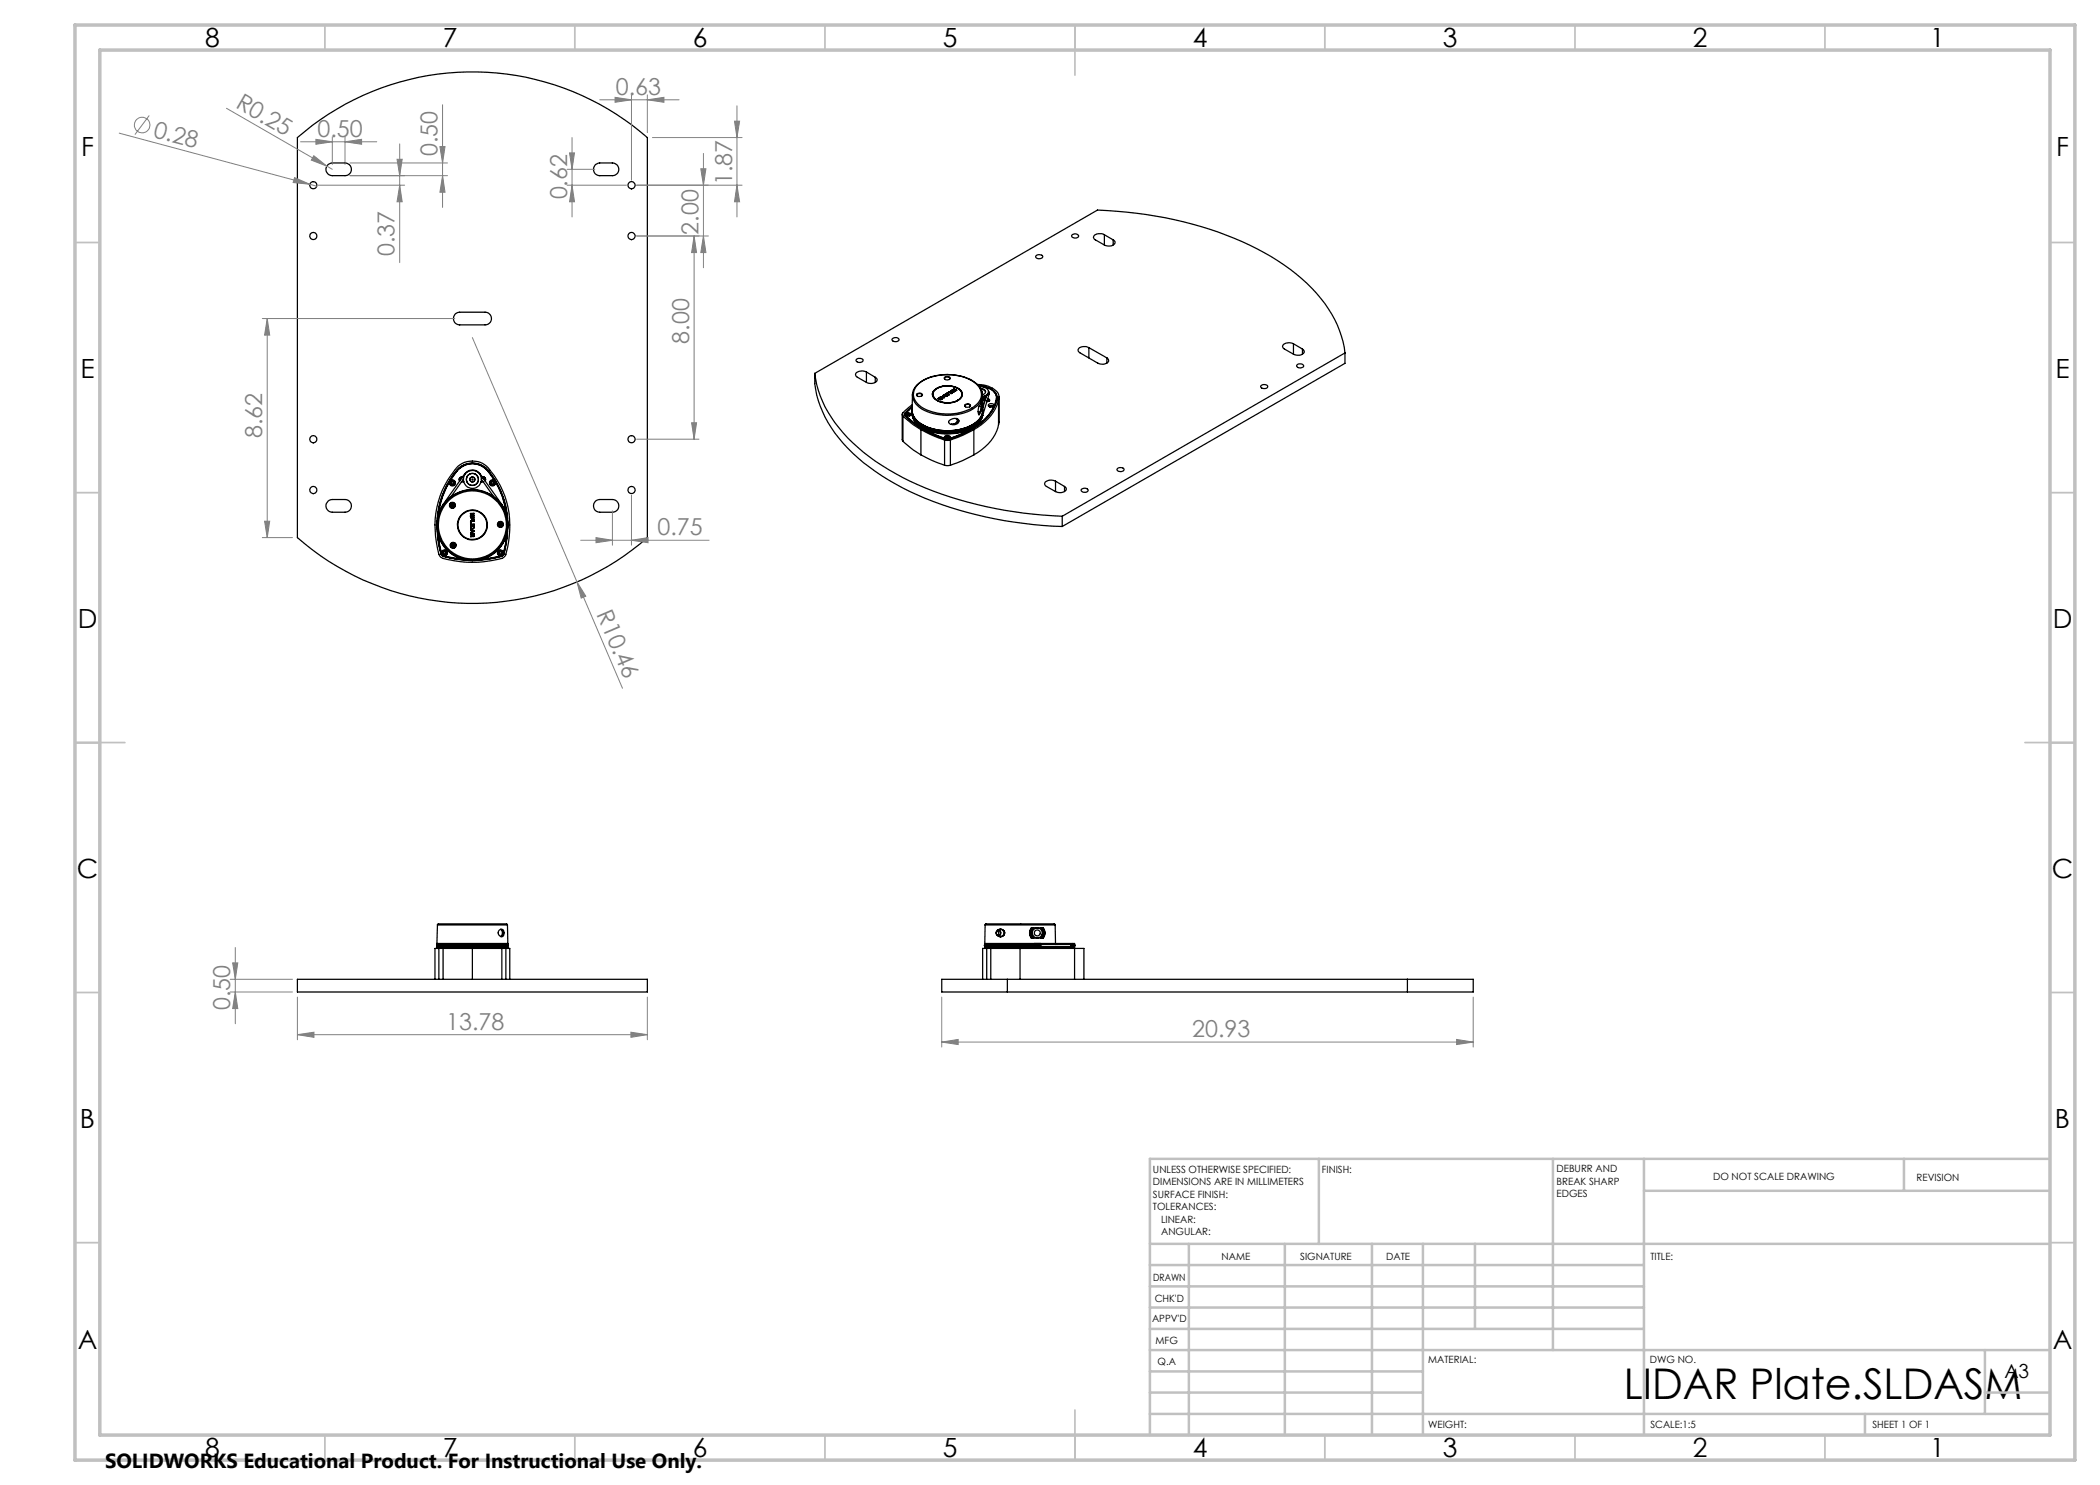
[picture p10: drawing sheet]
<svg xmlns="http://www.w3.org/2000/svg" width="420mm" height="297mm" viewBox="0 0 420 297" stroke-linecap="round" stroke-linejoin="round" font-family="sans-serif">
<g fill="none" stroke="#000" stroke-width=".25">
<path d="M59.5 27.5a53.2 53.2 0 0 1 70 0v80a53.1 53.1 0 0 1-70 0zM65.6 32.9l.9-.3h2.5a1.27 1.27 0 0 1 1.3 1.3 1.27 1.27 0 0 1-1.3 1.2h-2.5a1.27 1.27 0 0 1-1.2-.8 1.27 1.27 0 0 1 .3-1.4zM119.1 32.9l.8-.3h2.6a1.27 1.27 0 0 1 1.3 1.3 1.27 1.27 0 0 1-1.3 1.2h-2.6a1.28 1.28 0 0 1-1.1-.8 1.28 1.28 0 0 1 .3-1.4zM207.2 51.2a.94 .94 0 0 1 1.4 .1 .81 .81 0 0 1-1.5 0zM214.3 47.1a.81 .81 0 0 1 1.4 .2 .75 .75 0 0 1-.7 .3 .75 .75 0 0 1-.7-.5zM220.9 47a1.43 1.43 0 0 0-2.2 .5l.2 .3 2 1.2M220.9 47l1.7 1M220.9 47v2M222.6 48a.63 .63 0 0 1 .4 .7 .63 .63 0 0 1-.7 .5h-.9l-.5-.2M222.6 48v1M91.1 62.8l.8-.4h5.1a1.27 1.27 0 0 1 1.3 1.3 1.27 1.27 0 0 1-1.3 1.3h-5.1a1.28 1.28 0 0 1-1.1-.8 1.28 1.28 0 0 1 .3-1.4zM162.9 74.7a22.2 22.2 0 0 0 6.6 12.9 51.3 51.3 0 0 0 22.3 12.3 83.9 83.9 0 0 0 20.6 3.4"/>
<path d="M162.9 74.7a19.5 19.5 0 0 0 4.9 12.9 44 44 0 0 0 18.9 12.7 81.7 81.7 0 0 0 25.7 5M171.3 71.9a.83 .83 0 0 1 1.3 .2 .78 .78 0 0 1-.7 .4 .78 .78 0 0 1-.7-.5zM173.3 74.4a1.79 1.79 0 0 0-2.2 .4l.2 .5 2 1.2M173.3 74.4l1.7 1.1M173.3 74.4v2.1M175 75.5a.61 .61 0 0 1 .4 .7 .61 .61 0 0 1-.7 .4l-.6 .1-.8-.2M175 75.5v1M178.5 67.7a.72 .72 0 0 1 .8-.2 .72 .72 0 0 1 .5 .6 .83 .83 0 0 1-1.4-.3zM182.5 79l-.1 3a3.9 3.9 0 0 0 2.8 3.3 10.7 10.7 0 0 0 10.1-.9l.7-.7 .5-1.2v-3.5M182.5 79a3.9 3.9 0 0 0 3 3.3 10.4 10.4 0 0 0 9.9-1.1l.9-1.1 .2-1.1M182.5 78.6v.4M183.3 78.8a.75 .75 0 0 1 1.2 .2 .7 .7 0 0 1-1.2-.1z"/>
<path d="M183.4 77a8.7 8.7 0 0 1 6.9-2 7.4 7.4 0 0 1 5.7 2.6 2.7 2.7 0 0 1-1.2 3.7 10.4 10.4 0 0 1-10.6 0 2.7 2.7 0 0 1-1-3.9zM183.5 79.2h-.1a.5 .5 0 0 1 .4-.6 .5 .5 0 0 1 .6 .3l-.1 .3M186.5 78.9a2.17 2.17 0 0 1 2.2-1.7 3.8 3.8 0 0 1 3.6 1.2l.2 .5M186.6 78.9a2.37 2.37 0 0 0 2.5 1.7 3 3 0 0 0 3.3-1.5v-.2M186.6 78.9h.1M186.9 78.1a4 4 0 0 1 5.3 .2 1.36 1.36 0 0 1-1 1.9 4 4 0 0 1-4.4-.8 1 1 0 0 1 .1-1.3zM186.9 78a4.3 4.3 0 0 1 5.3 .1 1.36 1.36 0 0 1-.9 2.2 4.3 4.3 0 0 1-4.6-.8l-.2-.8zM187.7 79.7h-.1h.5M187.7 79.7h.4M187.7 79.7h-.1M187.9 79.8h.1M188 79.5l.1 .1"/>
<path d="M188 79.8l.1 .1M188 79.4l.5 .3-.3 .2-.3-.1M188 79.5h.1M188 79.4v.1M188 79.5l.5 .3M188.1 79.9h.1M188.1 79.7h.1M188.1 79.6v.1M188.2 79.9h.1M188.2 79.3l.1 .1M188.2 79.4h-.1M188.2 79.4h.1"/>
<path d="M188.2 79.3v.1M188.3 79.7h-.1l-.2 .1M188.3 79.4h.1M188.3 79.7l-.1 .2M188.5 79.4l.3 .1M188.5 79.4l.2-.1 .1 .2M188.6 79.2l-.3 .2M188.6 79.3l-.3 .1M188.6 79.2v.1M188.6 79.1v.1M188.6 79.1l.3 .4-.8-.1 .1-.1M188.6 79.1h.1"/>
<path d="M188.8 79.1l.3 .2 .5-.2M188.8 79.5h.1M188.9 75.5a.75 .75 0 0 1 1.1 .2 .62 .62 0 0 1-.6 .3 .62 .62 0 0 1-.5-.5zM188.9 78.9l-.1 .2M188.9 79.1l.1 .1M188.9 79.1h.1M189 79.2h.3M189 79.2h.1M189.1 75.9l-.1-.1a.5 .5 0 0 1 .4-.5 .5 .5 0 0 1 .5 .3l-.1 .3M189.1 78.8l-.2 .1M189.1 78.8l.5 .3M189.3 79.2h.1"/>
<path d="M189.4 78.7h-.1M189.4 78.7h-.1l.6 .2M189.4 78.7l.5 .2M189.4 78.7l.4 .2M189.4 78.7h.1M189.4 79.1l-.3-.2-.2 .2 .1 .1M189.4 79.1l-.1 .1M189.4 78.6l.4-.2 .5 .3h-.1l-.4-.2zM189.4 79.1h.1M189.8 78.4l-.3 .2M189.8 78.4l.5 .3M189.8 78.4h.1"/>
<path d="M190.2 78.4l.1 .2 .5-.2M190.2 78.4l-.1 .1M190.2 78.4h.1M190.3 78.5h.1M190.3 78.1h.1M190.3 78.1l.5 .3M190.3 78.1l.1 .1M190.3 78.1v.1M190.4 78.5h.1M190.4 78.2l-.2 .2M190.5 78h-.1h.3M190.5 78h.4"/>
<path d="M190.5 78h-.1M190.5 78h.1M190.6 78.4l-.3 .1M190.6 78.4l-.2 .1M190.6 78.4h.1M190.7 78.1l-.1 .1M190.7 78.1h.1M190.7 78v.1M190.8 78.2h.1M190.8 78.1l.1 .1M190.9 77.8l.4 .3-.3 .2-.3-.2M190.9 77.8h-.2l.2 .1"/>
<path d="M190.9 77.8l-.1 .1M190.9 77.8l.4 .3M190.9 77.8h.1M190.9 78h.1M190.9 78.2h.1M190.9 77.9v.1M191.2 78.1l-.2-.1-.2 .1M191.2 78.1l-.2 .1M191.2 78.1h.1M192.4 78.9h.1M195.5 76.9a5 5 0 0 1 4.1 1.8l.2 .6-.1 .6M195.7 77.1l1.4 .3 1.1 .4"/>
<path d="M195.8 77.2a3.5 3.5 0 0 1 3.5 2v.5M195.9 77.3a1.82 1.82 0 0 1 1.8 .9M196.1 77.6a.75 .75 0 0 1 .8 .3 .75 .75 0 0 1 .1 .8l-.5 .2M196.2 77.8l.6 .2 .3 .4M196.4 78.2v.2M196.5 78.7a4.5 4.5 0 0 0-3.7-3.3 10.5 10.5 0 0 0-9.1 1.3 2.82 2.82 0 0 0-1.2 2.3M196.5 78.8v.2M196.5 78.7v.3M196.5 79.8v.1a3.1 3.1 0 0 1-.7 3.1 2.13 2.13 0 0 1 .5-2.4zM196.8 79.4l-.3 .1M197 79.8l-.1 .1M197 79.8l-.3 .1 .3 .2"/>
<path d="M197.1 79.8l-.6 .2M197.1 79.7l-.6 .2M197.2 79.5l-.7 .3M197.3 79.1l-.7 2.5M197.5 79.9l.3 .1M197.6 79.7l.2 .2M197.7 78.7l.1 .1M197.7 78.2l.1 .3M197.7 78.2l-.2 .6-1 .5M197.7 78.4a1.33 1.33 0 0 1-1.2 1M197.7 78.4l-.3 .6-.9 .4M197.7 78.3v.1"/>
<path d="M197.8 78.8v-.2v.2M197.8 79.9l.1 .2-.5 .2M197.8 78.8l-1.3 4.3M197.8 79.9v.1M198.2 77.8a2.13 2.13 0 0 1 .8 3.3 12.4 12.4 0 0 1-6.7 5.8l-2.5 .9M198.2 77.8v.1M198.7 78.3l.5 .5 .2 .7M199.3 79.7a9 9 0 0 1-4.9 6M199.3 79.7h.1a9 9 0 0 1-4.9 6.1M199.4 79.5v.5M199.4 79.5v.6M199.7 79.9a9.2 9.2 0 0 1-4.9 6"/>
<path d="M199.7 79.9v5M199.8 79.4l-.1 5.5M217.8 69.5a1.41 1.41 0 0 0-2.2 .6l.4 .5 3.6 2a1.67 1.67 0 0 0 2.1-.4v-.3l-.3-.3M217.8 69.5l3.6 2.1M217.8 69.5v2.1M221.4 71.6v1M252.1 77.2a.86 .86 0 0 1 1.4 .1 .78 .78 0 0 1-.7 .4 .78 .78 0 0 1-.7-.5zM258.7 68.8a1.49 1.49 0 0 0-2.2 .5l.2 .4 2 1.1M258.7 68.8l1.8 1M258.7 68.8v2M259.4 73a.74 .74 0 0 1 .8-.2 .74 .74 0 0 1 .5 .5 .83 .83 0 0 1-1.4-.2zM260.5 69.8l.3 .3a.77 .77 0 0 1-1 .9l-1.1-.2"/>
<path d="M260.5 69.8v1M269 70.6a23.5 23.5 0 0 0-8.7-14.9 57.6 57.6 0 0 0-25.5-11.8 89.8 89.8 0 0 0-15.3-1.9l-56.6 32.7M269 70.6l-56.6 32.7M269 70.6v2.1l-56.6 32.6M91.3 94.1a4.1 4.1 0 0 1 6.3 0M91.3 94.1a17.3 17.3 0 0 0-3.8 9.6M91.3 94.1v.1M91.4 94.1a17.1 17.1 0 0 0-3.9 9.2M91.4 94.1h.1M91.4 94.1v.1M91.4 94.1a4.1 4.1 0 0 1 6.2 0M91.4 94.1a17.3 17.3 0 0 0-3.8 9"/>
<path d="M91.4 94.2a4 4 0 0 1 6.1 0M91.4 94.2a17.2 17.2 0 0 0-3.7 8.8M91.6 93.3a4.4 4.4 0 0 1 6.4 .8 18.1 18.1 0 0 1 3 17.2l-.2 .2a20.5 20.5 0 0 1-12.6 0l-.2-.2a18.2 18.2 0 0 1 3.6-18zM91.8 93.7h.1M91.8 93.7a4 4 0 0 1 5.3 0M91.8 93.7l-.4 .4M92.3 95.7l-.2 .3M92.3 95.4l-.4 .3v.5M92.3 95.4h.1M92.3 95.4h.2M92.3 95.6l-.3 .2 .1 .2M92.3 96.3h.4"/>
<path d="M92.4 95.6l-.3 .1-.1 .4M92.7 95.8l-2.5 3.5M92.9 94.8a1.93 1.93 0 0 1 3.1 0M92.9 94.8l.1 .1M92.9 94.8l-4.2 6.1M96 94.8v.1M96 94.8l4.3 6.1M96.2 96.3h.4M96.3 95.8l2.4 3.5M96.5 95.4h.2M96.6 95.6l.3 .2v.3M96.6 95.6l.3 .1v.3"/>
<path d="M96.7 95.7h.1l.1 .3M96.7 95.4l.4 .3-.1 .5M96.7 95.4h.1M97.1 93.7h.1M97.1 93.7l.5 .4M97.5 94.2a16.8 16.8 0 0 1 3.8 8.8M97.6 94.1l-.1 .1M97.6 94.1h.1M97.6 94.1a17.1 17.1 0 0 1 3.8 9.2M97.6 94.1a16.9 16.9 0 0 1 3.8 9M97.6 94.1a17.3 17.3 0 0 1 3.9 9.6M97.6 94.1v.1"/>
<path d="M180.4 82.9v5.1l.2 .3M180.6 83.2l2.1 1.8 1.5 .9M180.6 88.3l2.1 1.7 1.5 1M180.6 83.2v5.1M180.9 82.9h.1M180.9 82.9l.1 .2M180.9 82.9v.1M180.9 82.7l-.1 .2a18.2 18.2 0 0 0 8.3 4.9M180.9 82.7v.1M181 82.7l-.1 .2M181 82.7h.1M181 83.1h.1"/>
<path d="M181 83l.1 .1M181 82.7v.3M181 83v.1M181 83.1a19.7 19.7 0 0 0 7.8 4.6M181.1 83.1a20.2 20.2 0 0 0 8 4.6M181.1 82.7a.63 .63 0 0 1 1 .3l-.5 .2-.5-.1M181.1 83.1h-.1M181.1 82.7h-.1M181.1 83.1l.5-.2 .4 .2M181.3 83.2l.3-.2 .3 .2M181.9 81.9l-.8 .8M181.9 83.1l-.2-.1-.6 .1a.46 .46 0 0 1 .5-.4 .46 .46 0 0 1 .4 .4"/>
<path d="M182.4 82.9a4.4 4.4 0 0 0 3 3 10.6 10.6 0 0 0 10-1.1l.8-.9 .3-.8M182.4 81.9v.9M182.4 82.8a5.2 5.2 0 0 0 4.4 3.4 10.4 10.4 0 0 0 8.7-1.6l.6-.7 .4-.8M182.4 81.8v.6M182.4 81.3l-1.5 1.4M182.4 81l-1.8 1.5-.2 .3 .2 .4M182.4 82.1a3.7 3.7 0 0 0 2.7 3.2 10.8 10.8 0 0 0 10.1-.8l.9-1.1 .4-.7 .1-.6M182.4 82.2a3.6 3.6 0 0 0 2.2 2.9M182.4 81.5l-1.3 1.2M182.5 82.9a4.4 4.4 0 0 0 3.2 3l1.3 .4 2.4 .3M182.5 83.4a5.9 5.9 0 0 0 5.1 3.2 9.4 9.4 0 0 0 8.3-2.2l.5-1M184 84.7l.6 .4"/>
<path d="M184.2 85.9l2.2 1.2 2.5 .9M184.2 91l2.2 1.1 2.5 1M184.2 85.9v5.1M184.6 85.1a10.8 10.8 0 0 0 9 .3M188.9 88h1.2M188.9 93.1h1.2M188.9 88v5.1M189 87.7l.3-.2h.4l.2 .2M189.1 87.7l-.1-.1a.47 .47 0 0 1 .5-.4 .47 .47 0 0 1 .4 .4v.1M189.1 87.8h.7M189.1 87.7l-.2-.2a.61 .61 0 0 1 .6-.4 .61 .61 0 0 1 .6 .4l-.3 .2M189.1 87.7h.1"/>
<path d="M189.1 87.7v.1M189.2 87.7a.41 .41 0 0 1 .6 0M189.2 87.7h.6M189.2 87.7l.2-.1 .4 .1M189.2 87.7v.1M189.8 87.7h.1M189.8 87.7l.1 .1M189.9 84.1a1.17 1.17 0 0 1 1.9 .1 1.15 1.15 0 0 1-1 .8 1.15 1.15 0 0 1-1.1-.6zM190.1 88v5.1M191.2 83.7l.1 .1a.79 .79 0 0 1-.1 .9 .79 .79 0 0 1-.9 .1M191.2 83.7h.1a.48 .48 0 0 1 .3 .5 .48 .48 0 0 1-.3 .4l-.7 .3-.3-.1M193 81a.71 .71 0 0 1 1.1 .1 .67 .67 0 0 1-1.2 0z"/>
<path d="M193.1 81.4v-.1a.5 .5 0 0 1 .3-.5 .5 .5 0 0 1 .6 .3l-.1 .3M194.4 85.7l-2.9 1.4-1.7 .6M194.4 85.7l.1 .1M194.5 85.8l-2.2 1.1-2.3 .8M194.5 85.8h.1M194.8 84.9l-1.1 .5M194.8 85.9l-2.3 1.2-2.4 .9M194.8 91l-2.3 1.1-2.4 1M194.8 85.9v5.1M195.8 81.2l.5 .2M196.3 81.4l-.3 1M196.3 80.5v.9"/>
<path d="M196.3 80.7v.8M196.3 80.4v.9M196.3 81.3l-.2 .8-.4 .7M196.3 81.3l.2 .2M196.4 82.9l.1 .2M196.5 83a4.7 4.7 0 0 1-3.4 3.3 10.7 10.7 0 0 1-9.4-1.3l-.7-.7-.5-1M196.5 83.1h.1M196.6 82.2a4.4 4.4 0 0 1-3.5 3.5 11.3 11.3 0 0 1-8.5-.6M197.4 80.1l.3 .2M197.4 80l.4 .3M197.7 80.9a.75 .75 0 0 1 1.2 .2 .69 .69 0 0 1-1.2-.1zM197.8 81.2l.1 .1"/>
<path d="M197.8 81.3l.5-.2 .4 .2M197.8 80l.1 .1M197.9 81.3l.2-.1 .5 .1M198 81.4l.2-.1 .3 .1M198.8 81.2l-.2 .1M199.7 84.9a9.2 9.2 0 0 1-4.9 6.1M211.1 96.2a1.67 1.67 0 0 0-2.1 .4l.1 .6 2 1.1M211.1 96.2v2.1M211.1 96.2l1.8 1.1M212.9 97.3l.3 .3a.99 .99 0 0 1-1.3 .9l-.8-.2M212.9 97.3v1M216.3 97.9a.83 .83 0 0 1 1.3 .2 .74 .74 0 0 1-.7 .4 .74 .74 0 0 1-.6-.6z"/>
<path d="M223.6 93.7a.75 .75 0 0 1 1.2 .3 .86 .86 0 0 1-1.4-.1zM65.6 100.2l.9-.3h2.5a1.27 1.27 0 0 1 1.3 1.3 1.27 1.27 0 0 1-1.3 1.2h-2.5a1.27 1.27 0 0 1-1.2-.8 1.27 1.27 0 0 1 .3-1.4zM87.5 106.2a13.5 13.5 0 0 0 .9 4.9l2.4 .7 2.5 .2M87.5 106.5l.4 2.9 .3 1.4M87.6 106.7l.2 1.9 .4 2.1M87.6 106.9l.7 3.8M88.2 110.7l.1 .1M88.2 110.8h.1M88.3 110.8l.4 .4M88.3 110.7a.6 .6 0 0 1 .6-.7 .6 .6 0 0 1 .6 .6 .6 .6 0 0 1-.7 .6M88.3 110.7l.4 .5M88.3 110.7h.1"/>
<path d="M88.3 110.7h-.1M88.3 110.7v.1M88.7 100.9a7.2 7.2 0 0 0 5.8 11.2 7.2 7.2 0 0 0 5.8-11.2M88.7 100.9h.1M88.7 111.2l2.5 .6 1.7 .2M88.7 111.2h.1M88.8 111.2l4 .7M88.8 111.2h.1M88.8 111.2l3.8 .7M90.5 100.9l-.2 .1 .2-.1M90.5 109.1l.1 .1M90.5 109l.2 .1"/>
<path d="M90.6 101l-.2 .2M94.1 102.7h.7v.5l-.3 .1-.1-.2-.3 .2v-.2l.3-.2v-.1zM94.1 103.5l.7-.1v.6h-.4v-.4zM94.1 105.2l.7-.1v.4a.34 .34 0 0 1-.3 .3 .34 .34 0 0 1-.3-.3zM94.1 104.2h.7v.1h-.5v.4h-.2zM94.1 104.8h.7v.1h-.7zM94.2 106.7h.7v.6h-.4l-.1-.2-.2 .3v-.2l.2-.3h-.2zM94.2 105.9l.7 .4-.7 .3 .1-.2zM94.3 105.3h.4v.3l-.3 .1zM94.4 106.1l.3 .2-.3 .1zM94.5 102.8h.2v.3h-.2zM94.5 103.6h.2v.3h-.2z"/>
<path d="M94.5 106.9h.3v.3h-.2zM99.8 100.4l-.4-.4 .4 .4M99.8 100.4l.8 1.1 .5 1.3M99.8 100.4h.1M99.8 100.4l.6 .8 .8 1.6M100 104.7v.3M100.2 104.8v.2M100.2 111.2h.1M100.2 104.8v.3M100.2 104.7v.3M100.2 111.2l-3.9 .7M100.2 111.2l-4 .7"/>
<path d="M100.3 111.2h.1M100.3 111.2l-2.6 .6-1.7 .2M100.3 100.9h.1M100.6 110.7l-.4 .5M100.6 110.7l.1 .1M100.7 110.7a.6 .6 0 0 0-.6-.7 .6 .6 0 0 0-.6 .6 .6 .6 0 0 0 .7 .6M100.7 110.7h-.1M100.7 110.7h.1M100.7 110.8l-.4 .4M100.7 110.7v.1M100.7 110.8h.1M100.8 110.8l-.5 .4"/>
<path d="M100.8 108.1l-1.2 1.7zM101.1 102.8l.1 .3v-.3M101.1 102.8h.1M101.4 106.9l-.7 3.8M101.4 106.7l-.3 2.6-.4 1.4M101.5 106.5l-.7 4.3M101.5 106.2v1a10.4 10.4 0 0 1-.9 3.9l-.1 .1a17.9 17.9 0 0 1-4.8 .8M119.1 100.2l.8-.3h2.6a1.27 1.27 0 0 1 1.3 1.3 1.27 1.27 0 0 1-1.3 1.2h-2.6a1.28 1.28 0 0 1-1.1-.8 1.28 1.28 0 0 1 .3-1.4zM212.4 103.3v2M59.5 195.9h70v2.5h-70zM87.3 189.1l.2 .2M87.3 189.1h14.3"/>
<path d="M87.4 188.7h14.2M87.4 188.8l.1 .1M87.4 189.4h14.2M87.4 188.8h14.2M87.4 188.7v.1M87.5 185a.48 .48 0 0 1 .7-.2h13.2l.1 .2M87.5 189.3l-.1 .1M87.5 189.3h14l.1 .1M87.5 185h14M87.5 185l-.1 3.7M87.5 188.9l-.2 .2M87.5 189.7h.2"/>
<path d="M87.8 189.6l-.1 .1M87.8 189.7h.8M87.8 189.7h-.8v6.2M87.8 189.6h13.4M87.8 189.7v6.2M87.9 189.5l-.1 .1M88.6 189.7h5.9M88.6 189.7v6.2M94.5 189.7h5.9M94.5 189.7v6.2M99.8 186.1a.66 .66 0 0 1 .9 0 .66 .66 0 0 1 .1 .9 .42 .42 0 0 1-.6 .3l-.5-.5zM100.1 185.9a.88 .88 0 0 1 0 1.4"/>
<path d="M100.2 185.9a.85 .85 0 0 1 0 1.4M100.4 189.7h.8M100.4 189.7v6.2M101.1 189.5l.1 .1M101.2 189.6l.2 .1M101.2 189.6h.1M101.2 189.7h.8v6.2M101.2 189.7v6.2M101.4 188.9l.2 .2M101.5 185l.1 3.7M101.6 188.8l-14.1 .1M101.6 188.7v.1"/>
<path d="M101.6 189.1l-.2 .2M196.9 189.1l.2 .2M196.9 189.1h11.2M197 188.8l.1 .1M197 188.7h14.1M197 189.5h.1M197 189.4h.1M197 189.4h14.1M197 188.8h14.1M197 188.7v.1M197 189.4v.1M197 185h14"/>
<path d="M197 185v3.7M197.1 188.9l-.2 .2M197.1 189.3l-.1 .1M197.1 189.3h11.5M197.1 188.9h11.5M197.2 184.8l-.2 .2M197.2 184.8h12.5a1.46 1.46 0 0 1 1.3 .1v.1M197.3 189.6l-.2 .1M197.3 189.6h13.4M197.3 189.6h.1M197.3 189.7h.9M197.3 189.7h-.8v6.2"/>
<path d="M197.3 189.7v6.2M197.4 189.5l-.1 .1M198.2 189.7h5.8M198.2 189.7v6.2M199.3 186.9h.3M199.3 186.4v.4M199.5 186.1l.2 .5-.2 .5M199.5 186.9v.2M199.6 185.9a.67 .67 0 0 1 .5 .7 .67 .67 0 0 1-.5 .6M199.7 186.4h.1M199.7 186.3v.1M199.7 185.9a.69 .69 0 0 1 .5 .7 .69 .69 0 0 1-.5 .7"/>
<path d="M200 187.3a.74 .74 0 0 0 .8-.7 .74 .74 0 0 0-.8-.8 .77 .77 0 0 1 .9 .8 .77 .77 0 0 1-.9 .8M201.5 195.9h-13.2v2.5h13.2M201.5 195.9v2.5M201.5 195.9h80M201.5 198.4h80M204 189.7h10.9M204 189.7v6.2M205.9 186.6l.4 1M206.2 186.6l.1 .5 .3 .5M206.2 186.6h.1M206.3 187.6h2.4M206.3 185.6h2.4"/>
<path d="M206.3 185.6l-.4 1M206.3 187.6h.1M206.3 185.6h.1M206.6 185.6l-.3 .4-.1 .6M206.8 185.6a1.21 1.21 0 0 0 0 2M206.8 188.7h1.4M208 188.9l.1 .2M208.1 185.6a1.22 1.22 0 0 1 0 2M208.1 189.1l-.1 .2M208.4 187.6v-.1a1.29 1.29 0 0 0 0-1.9 1.33 1.33 0 0 1 0 2M208.6 189.3h5.5M208.6 188.9h5.5"/>
<path d="M208.6 185.6a1.68 1.68 0 0 1 0 2M208.6 187.6h.1M208.7 185.6a1.7 1.7 0 0 1 0 2M209 186.5v.2M210.6 189.5l.1 .1M210.7 189.6l.1 .1M210.7 189.6h.1M211 189.3l.1 .1M211 185l.1 3.7M211.1 188.8l-.1 .1M211.1 189.4l-14.1 .1M211.1 188.7v.1"/>
<path d="M211.3 188.8l.1 .1M211.3 188.8v-.1h3.6v.1M211.3 189.4h3.6M211.3 188.8h3.6M211.4 189.3l-.1 .1M212.6 189.5v.2M213.6 189.5v.2M214.1 188.9l.1 .2M214.1 188.9h.7M214.1 189.3h.7M214.2 189.1l-.1 .2M214.2 189.1h.8"/>
<path d="M214.8 188.9l.2 .2M214.8 189.3l.1 .1M214.8 188.9h.1M214.9 188.8l-.1 .1M214.9 189.7h1.9v6.2M214.9 189.7v6.2M215 189.1l-.2 .2M281.5 195.9h13.1v2.5h-13.1M281.5 195.9v2.5"/>
<circle cx="62.7" cy="37" r=".71"/>
<circle cx="126.3" cy="37.1" r=".72"/>
<circle cx="62.7" cy="47.2" r=".71"/>
<circle cx="126.3" cy="47.2" r=".72"/>
<circle cx="62.7" cy="87.9" r=".72"/>
<circle cx="62.7" cy="98" r=".72"/>
<circle cx="90.5" cy="96.6" r=".34"/>
<circle cx="90.5" cy="96.6" r=".61"/>
<circle cx="90.5" cy="96.6" r=".31"/>
<circle cx="90.5" cy="96.6" r=".5"/>
<circle cx="90.5" cy="96.6" r=".25"/>
<circle cx="94.5" cy="95.9" r=".11"/>
<circle cx="94.5" cy="95.9" r=".5"/>
<circle cx="94.5" cy="95.9" r="1.81"/>
<circle cx="94.5" cy="95.9" r="1.21"/>
<circle cx="98.5" cy="96.6" r=".34"/>
<circle cx="98.5" cy="96.6" r=".61"/>
<circle cx="98.5" cy="96.6" r=".31"/>
<circle cx="98.5" cy="96.6" r=".5"/>
<circle cx="98.5" cy="96.6" r=".25"/>
<circle cx="126.3" cy="98" r=".71"/>
<circle cx="126.3" cy="87.8" r=".71"/>
<circle cx="88.9" cy="110.6" r=".26"/>
<circle cx="88.9" cy="110.6" r=".34"/>
<circle cx="88.9" cy="110.6" r=".51"/>
<circle cx="88.9" cy="110.6" r=".31"/>
<circle cx="90.5" cy="101.1" r=".61"/>
<circle cx="90.5" cy="101.1" r=".5"/>
<circle cx="90.5" cy="101.1" r=".15"/>
<circle cx="90.5" cy="101.1" r=".52"/>
<circle cx="90.5" cy="101.1" r=".22"/>
<circle cx="90.5" cy="101.1" r=".17"/>
<circle cx="90.6" cy="109.1" r=".5"/>
<circle cx="90.6" cy="109" r=".6"/>
<circle cx="90.6" cy="109.1" r=".52"/>
<circle cx="90.6" cy="109.1" r=".13"/>
<circle cx="90.6" cy="109.1" r=".22"/>
<circle cx="90.6" cy="109.1" r=".17"/>
<circle cx="94.5" cy="105" r="3"/>
<circle cx="94.5" cy="105" r="6.8"/>
<circle cx="94.5" cy="105" r="2.89"/>
<circle cx="94.5" cy="105" r="7"/>
<circle cx="94.5" cy="105" r="7.1"/>
<circle cx="100.1" cy="110.6" r=".31"/>
<circle cx="100.1" cy="104.9" r=".15"/>
<circle cx="100.1" cy="104.9" r=".54"/>
<circle cx="100.1" cy="110.6" r=".25"/>
<circle cx="100.1" cy="110.6" r=".5"/>
<circle cx="100.1" cy="104.9" r=".5"/>
<circle cx="100.1" cy="110.6" r=".35"/>
<circle cx="100.1" cy="104.9" r=".6"/>
<circle cx="100.1" cy="104.9" r=".22"/>
<circle cx="100.1" cy="104.9" r=".17"/>
<circle cx="200" cy="186.6" r=".83"/>
<circle cx="207.5" cy="186.6" r=".6"/>
<circle cx="207.5" cy="186.6" r="1"/>
</g>
<g fill="none" stroke="#808080" stroke-width=".2">
<path d="M119.9 20h15.9M123 19.5l3.3 .5-3.3 .5zM126.3 19v17.1M129.5 20l3.3-.5v1zM129.5 19v7.5M23.8 26.6l38.2 10.3M29.8 23.1l-2.8 3.8M45.3 21.7l20.1 11.5M58.9 35.5l3.1 1.4-3.4-.4zM60.1 28.4h15.3M62 36.9l1.4 .3M62.8 31.1l2.6 2.1-3.1-1.2z"/>
<path d="M63.2 27.9l3.3 .5-3.3 .5zM63.6 37h17.3M65.4 33.2l1.1 .7M66.5 27.4v5.5M69 28.4l3.3-.5v1zM69 27.4v5.5M70 35.1h19.5M70 32.6h19.5M79.4 31.9h1l-.5 3.2zM79.9 28.8v23.7M79.9 37l.5 3.4h-1zM88 29.3h1l-.5 3.3z"/>
<path d="M88.5 35.1l.5 3.3h-1zM88.5 21v20.5M113.4 37h11.9M113.4 33.9h5.6M113.9 30.6h1l-.5 3.3zM114.4 37l.5 3.4h-1zM114.4 27.5v15.9M127.3 37h21.1M130.5 27.5h17.9M140.2 33.8h1l-.5 3.2zM140.7 30.7v22.8M146.9 24.2h1l-.5 3.3z"/>
<path d="M147.4 21.2v22.2M147.4 37l.5 3.4h-1zM127.3 47.2h14.4M138.8 47.2v40.6M138.8 47.2l.5 3.3h-1zM140.7 47.2l.5 3.3h-1zM52.5 63.7h38.4M53.4 63.7l.5 3.3h-1zM53.4 63.7v43.8M94.5 67.5l20.9 48.9M126.3 99v10M127.3 87.8h12.5"/>
<path d="M138.3 84.6h1l-.5 3.2zM52.5 107.5h6M52.9 104.2h1l-.5 3.3zM115.4 116.4l1.8 2.8-1 .4zM115.4 116.4l9.1 21.3M116.1 108.1h25.7M119.2 107.5l3.3 .6-3.3 .4zM122.5 102.2v6.8M126.3 108.1l3.3-.6v1zM46 195.9h12.5M46 198.4h12.5M46.5 192.6h1.1l-.5 3.3z"/>
<path d="M47.1 198.4l.5 3.3h-1.1zM47.1 189.5v15.2M59.5 199.4v8.6M129.5 199.4v8.6M188.3 199.4v10M294.6 199.4v10M59.5 206.9l3.3-.5v1.1zM59.5 206.9h70M126.2 206.4l3.3 .5-3.3 .6zM188.3 208.4l3.3-.5v1zM188.3 208.4h106.3M291.3 207.9l3.3 .5-3.3 .5z"/>
<circle cx="28.4" cy="25" r="1.56"/>
</g>
<g fill="none" stroke="#c0c0c0" stroke-width=".35">
<path d="M65 5v5M115 5v5M165 5v5M215 5v10M265 5v5M315 5v5M365 5v5M15 48.5h5M410 48.5h5M15 98.5h5M410 98.5h5M15 148.5h10"/>
<path d="M405 148.5h10M15 198.5h5M410 198.5h5M15 248.5h5M410 248.5h5M65 287v5M115 287v5M165 287v5M215 282v10M265 287v5M315 287v5M365 287v5"/>
</g>
<g fill="none" stroke="#c0c0c0" stroke-width=".5">
<path d="M263.8 231.8v17M310.6 231.8v38.2M328.8 231.8v55.2M328.8 238.2h81.2M380.8 231.8v6.4M410 231.8h-180v55.2M230 248.8h180M230 257.3h98.8M230 253h98.8M237.8 248.8v38.2M257 248.8v38.2M274.4 248.8v38.2"/>
<path d="M284.6 248.8v38.2M295 248.8v17M230 265.8h98.8M230 261.5h98.8M230 278.5h54.6M230 274.3h54.6M230 270h180M397 278.5h13M397 270v12.8M230 282.8h180M373 282.8v4.2"/>
</g>
<path d="M15 5h400v287h-400zM20 10h390v277h-390z" fill="none" stroke="#c0c0c0" stroke-width=".7"/>
<g fill="#808080">
<path d="M62.8 31.1l2.6 2.1-3.1-1.2z"/>
<path d="M58.9 35.5l3.1 1.4-3.4-.4z"/>
<path d="M115.4 116.4l1.8 2.8-1 .4z"/>
<path d="M59.5 206.9l3.3-.5v1.1zM126.2 206.4l3.3 .5-3.3 .6zM63.2 27.9l3.3 .5-3.3 .5zM69 28.4l3.3-.5v1zM119.2 107.5l3.3 .6-3.3 .4zM126.3 108.1l3.3-.6v1zM188.3 208.4l3.3-.5v1zM291.3 207.9l3.3 .5-3.3 .5z"/>
<path d="M138.3 84.6h1l-.5 3.2zM138.8 47.2l.5 3.3h-1zM147.4 37l.5 3.4h-1zM146.9 24.2h1l-.5 3.3zM52.9 104.2h1l-.5 3.3zM53.4 63.7l.5 3.3h-1z"/>
<path d="M79.9 37l.5 3.4h-1zM79.4 31.9h1l-.5 3.2z"/>
<path d="M46.5 192.6h1.1l-.5 3.3zM47.1 198.4l.5 3.3h-1.1zM140.2 33.8h1l-.5 3.2zM140.7 47.2l.5 3.3h-1zM113.9 30.6h1l-.5 3.3zM114.4 37l.5 3.4h-1z"/>
<path d="M88 29.3h1l-.5 3.3zM88.5 35.1l.5 3.3h-1z"/>
<path d="M123 19.5l3.3 .5-3.3 .5zM129.5 20l3.3-.5v1z"/>
</g>
<text font-size="8.5" x="324.8" y="279.7">LIDAR Plate.SLDASM</text>
<g font-size="5.3">
<text x="41" y="9.5">8</text>
<text x="88.5" y="9.5">7</text>
<text x="138.5" y="9.5">6</text>
<text x="188.5" y="9.5">5</text>
<text x="238.5" y="9.5">4</text>
<text x="288.5" y="9.5">3</text>
<text x="338.5" y="9.5">2</text>
<text x="386" y="9.5">1</text>
<text x="16.2" y="31.2">F</text>
<text x="411.2" y="31.2">F</text>
<text x="16.1" y="75.5">E</text>
<text x="411.1" y="75.5">E</text>
<text x="15.5" y="125.5">D</text>
<text x="410.5" y="125.5">D</text>
<text x="15.4" y="175.5">C</text>
<text x="410.4" y="175.5">C</text>
<text x="16" y="225.5">B</text>
<text x="411" y="225.5">B</text>
<text x="15.5" y="269.7">A</text>
<text x="410.5" y="269.7">A</text>
<text x="41" y="291.5">8</text>
<text x="88.5" y="291.5">7</text>
<text x="138.5" y="291.5">6</text>
<text x="188.5" y="291.5">5</text>
<text x="238.5" y="291.5">4</text>
<text x="288.5" y="291.5">3</text>
<text x="338.5" y="291.5">2</text>
<text x="386" y="291.5">1</text>
</g>
<g font-size="4.7" fill="#808080">
<text x="46.9" y="21.4" transform="rotate(30 46.9 21.4)">R0.25</text>
<text x="123.2" y="18.9">0.63</text>
<text x="30.5" y="27.3" transform="rotate(15 30.5 27.3)">0.28</text>
<text x="63.5" y="27.3">0.50</text>
<text x="87.5" y="31.3" transform="rotate(-90 87.5 31.3)">0.50</text>
<text x="113.4" y="39.9" transform="rotate(-90 113.4 39.9)">0.62</text>
<text x="146.4" y="37" transform="rotate(-90 146.4 37)">1.87</text>
<text x="139.7" y="46.9" transform="rotate(-90 139.7 46.9)">2.00</text>
<text x="78.9" y="51.2" transform="rotate(-90 78.9 51.2)">0.37</text>
<text x="137.8" y="68.7" transform="rotate(-90 137.8 68.7)">8.00</text>
<text x="52.4" y="87.6" transform="rotate(-90 52.4 87.6)">8.62</text>
<text x="131.5" y="107">0.75</text>
<text x="119.2" y="122.7" transform="rotate(67 119.2 122.7)">R10.46</text>
<text x="46.1" y="202" transform="rotate(-90 46.1 202)">0.50</text>
<text x="89.2" y="205.9">13.78</text>
<text x="238.5" y="207.4">20.93</text>
</g>
<text font-size="4.1" x="21" y="293.7">SOLIDWORKS Educational Product. For Instructional Use Only.</text>
<text font-size="3.9" x="400.9" y="275.5">A3</text>
<g font-size="2">
<text x="230.6" y="234.6">UNLESS OTHERWISE SPECIFIED:</text>
<text x="230.6" y="237.1">DIMENSIONS ARE IN MILLIMETERS</text>
<text x="230.6" y="239.6">SURFACE FINISH:</text>
<text x="264.4" y="234.6">FINISH:</text>
<text x="311.3" y="234.5">DEBURR AND</text>
<text x="311.3" y="237">BREAK SHARP</text>
<text x="311.3" y="239.5">EDGES</text>
<text x="342.6" y="236">DO NOT SCALE DRAWING</text>
<text x="383.3" y="236.2">REVISION</text>
<text x="230.6" y="242.1">TOLERANCES:</text>
<text x="232.2" y="244.6">LINEAR:</text>
<text x="232.2" y="247.1">ANGULAR:</text>
<text x="244.3" y="252">NAME</text>
<text x="260" y="251.9">SIGNATURE</text>
<text x="277.2" y="251.9">DATE</text>
<text x="330.1" y="251.9">TITLE:</text>
<text x="230.6" y="256.1">DRAWN</text>
<text x="230.9" y="260.3">CHK'D</text>
<text x="230.4" y="264.4">APPV'D</text>
<text x="231.1" y="268.8">MFG</text>
<text x="231.5" y="273">Q.A</text>
<text x="285.6" y="272.5">MATERIAL:</text>
<text x="330" y="272.5">DWG NO.</text>
<text x="285.6" y="285.5">WEIGHT:</text>
<text x="330.1" y="285.6">SCALE:1:5</text>
<text x="374.5" y="285.6">SHEET 1 OF 1</text>
</g>
</svg>
